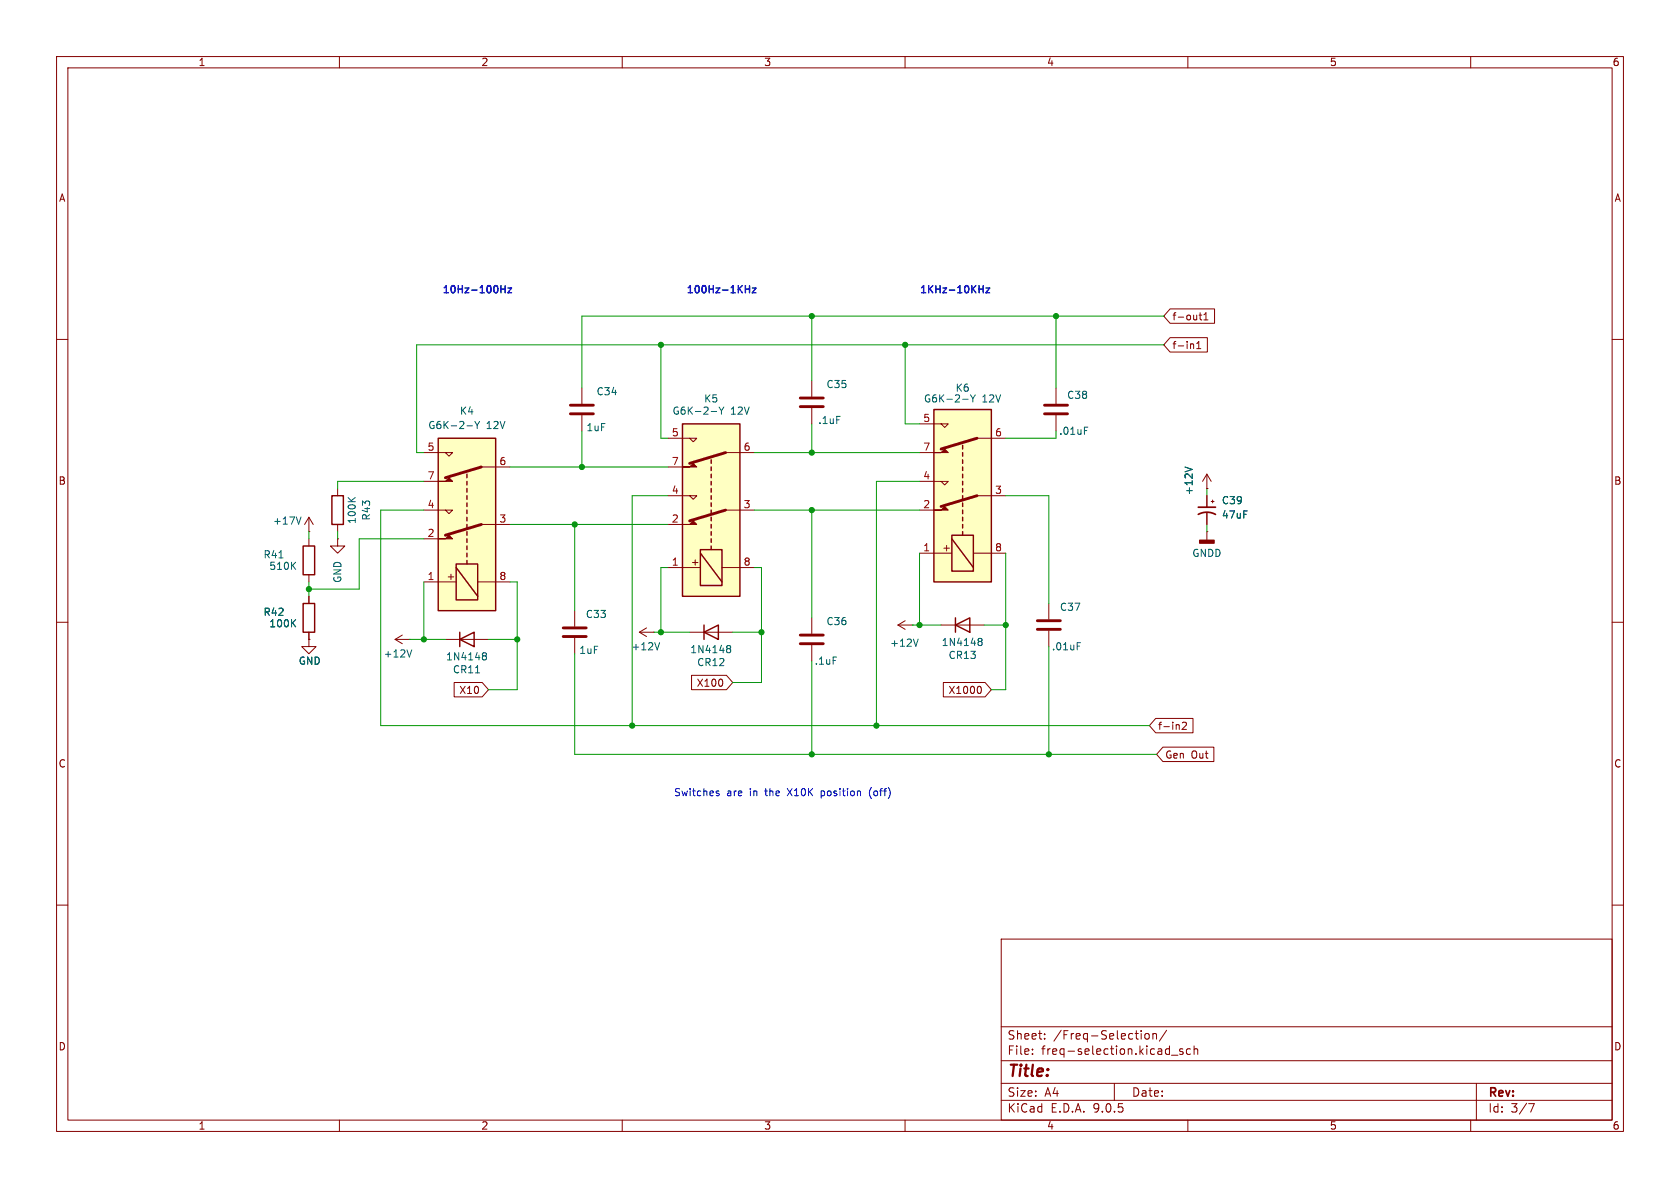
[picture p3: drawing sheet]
<svg xmlns="http://www.w3.org/2000/svg" width="297mm" height="210mm" viewBox="0 0 297 210" stroke-linecap="round" stroke-linejoin="round" font-family="sans-serif">
<g fill="none" stroke="#840000" stroke-width=".18">
<path d="M10 10h277v190h-277zM12 12h273v186h-273zM60 10v2M110 10v2M160 10v2M210 10v2M260 10v2M10 60h2M285 60h2M10 110h2M121.9 111.8h7.6M143.5 109.2v2.8"/>
<path d="M143.5 114v2.8M285 110h2M10 160h2M177 166h108v32h-108zM285 160h2M60 198v2M110 198v2M160 198v2M177 194.5h108M177 191.5h108M177 187.5h108M177 181.5h108"/>
<path d="M182.5 186.3v.1M182.5 185.5v.1M184.7 183.6v.1M184.7 182.8v.1M197 191.5v3M201.7 182.2v.1M201.7 182.7v1M202.5 182.8l.4-.1 .3 .3v.4l-.3 .3-.4-.1-.1-.2v-.4zM203.8 182.8l.2-.1 .4 .1 .1 .9M203.8 182.7v1M206.2 182.1l-1.2 2M207.1 186.5h1.1"/>
<path d="M209.1 185.5l-.4-.1-.2 .2 .1 .2 .5 .2v.3h-.6M210 198v2M210.5 185.5l-.5-.1-.3 .3v.4l.2 .2h.6M211.1 185.5l.2-.1 .4 .1v.9M211.1 184.9v1.5M260 198v2M261 191.5v6.5M270.2 195.1h1l-.6 1.5"/>
</g>
<path d="M141.5 113.8h4M141.5 112.3h4" fill="none" stroke="#840000" stroke-width=".51"/>
<path d="M124.5 111.8l2.5-1.3v2.5zM124.5 110.5v2.5" fill="none" stroke="#840000" stroke-width=".25"/>
<path d="M128.6 114.6l.1 .1M128.6 114.2l.3-.1 .2 .1 .1 .2-.3 .3M128.7 114.7h.2M128.7 114.7h-.1M128.9 114.7l.3 .2-.1 .4-.2 .1-.3-.1" fill="none" stroke="#006464" stroke-width=".18"/>
<path d="M165.1 72.4h10.2v30.5h-10.2z" fill="#ffffc2"/>
<g fill="none" stroke="#840000" stroke-width=".25">
<path d="M165.1 72.4h10.2v30.5h-10.2zM170.2 78.7v.7M168.3 94.6h3.8v6.4h-3.8zM168.3 95.3l3.8 5M170.2 80v.6M170.2 81.3v.6M170.2 82.6v.6M170.2 83.8v.7M170.2 85.1v.6M170.2 86.4v.6M170.2 87.6v.7M170.2 88.9v.6"/>
<path d="M170.2 90.2v.6M170.2 91.4v.7M170.2 92.7v.6M170.2 94v.6"/>
</g>
<path d="M102.9 68.6v2.8M102.9 73.4v2.8M143.5 67.3v2.8M143.5 72.1v2.8M162.6 74.9h5l-.6 .7-.6-.7M172.7 77.5h5.1M162.6 85.1h5l-.6 .6-.6-.6M162.6 97.8h5.7M162.6 90.2h2.5M162.6 80h2.5M172.1 97.8h5.7M172.7 87.6h5.1" fill="none" stroke="#840000" stroke-width=".18"/>
<g fill="#840000" stroke="#840000" stroke-width=".18">
<path d="M165.1 90.2h1.3l.6-.7 .6 .7z"/>
<path d="M165.1 80h1.3l.6-.6 .6 .6z"/>
</g>
<path d="M100.8 73.2h4.1M100.8 71.6h4.1M141.5 71.9h4M141.5 70.4h4M172.7 77.5l-6.3 1.9M172.7 87.6l-6.3 1.9" fill="none" stroke="#840000" stroke-width=".51"/>
<path d="M170.2 70.6h.9M171.6 69.8l.4 .7M172 70.5v.6M172.4 69.8l-.4 .7" fill="none" stroke="#006464" stroke-width=".18"/>
<path d="M77.5 77.5h10.1v30.5h-10.1z" fill="#ffffc2"/>
<g fill="none" stroke="#840000" stroke-width=".25">
<path d="M77.5 77.5h10.1v30.5h-10.1zM58.7 87.6h2v5.1h-2zM80.6 99.7h3.9v6.3h-3.9zM82.5 83.8v.7M82.5 85.1v.6M82.5 86.4v.6M82.5 87.6v.7M82.5 88.9v.6M82.5 90.2v.6M82.5 91.4v.7M82.5 92.7v.6M82.5 94v.6"/>
<path d="M82.5 95.3v.6M82.5 96.5v.7M82.5 97.8v.6M82.5 99.1v.6M80.6 100.3l3.9 5.1M168.9 110.5l2.5-1.3v2.6zM168.9 109.2v2.6"/>
</g>
<g fill="none" stroke="#840000" stroke-width=".18">
<path d="M59.7 86.4v1.2M59.7 92.7v1.3M74.9 90.2h5.1l-.6 .6-.7-.6M74.9 80h5.1l-.6 .6-.7-.6M74.9 95.3h2.6M74.9 85.1h2.6M85.1 92.7h5.1M85.1 82.6h5.1M74.9 102.9h5.7M84.5 102.9h5.7M158.7 110.5l1.3 .8M158.7 110.5h2.6"/>
<path d="M160 109.7l-1.3 .8M161.3 110.5h.1M166.4 110.5h7.6M185.4 106.7v2.8M185.4 111.5v2.8"/>
</g>
<g fill="#840000" stroke="#840000" stroke-width=".18">
<path d="M77.5 95.3h1.2l.7-.7 .6 .7z"/>
<path d="M77.5 85.1h1.2l.7-.6 .6 .6z"/>
</g>
<path d="M85.1 92.7l-6.4 1.9M85.1 82.6l-6.4 1.9M183.4 111.3h4.1M183.4 109.7h4.1" fill="none" stroke="#840000" stroke-width=".51"/>
<g fill="none" stroke="#006464" stroke-width=".18">
<path d="M82.5 75.3h1M83.9 74.5l.5 .7M84.4 75.2v.6M84.8 74.5l-.4 .7M61.5 88l.8 .7M62.8 88l-.7 .5M162.3 113l-.4 1.2M173 113.3l.1 .1M173 112.9l.4-.1 .2 .2v.1l-.2 .3M173.1 113.4h.3M173.1 113.4l-.1 .1M173.4 113.4l.2 .2v.4l-.2 .1h-.4"/>
<path d="M190.4 113.6h.6"/>
</g>
<path d="M120.6 74.9h10.2v30.5h-10.2z" fill="#ffffc2"/>
<g fill="none" stroke="#840000" stroke-width=".25">
<path d="M120.6 74.9h10.2v30.5h-10.2zM53.6 96.5h2v5.1h-2zM123.8 97.2h3.8v6.3h-3.8zM123.8 97.8l3.8 5.1M125.7 81.3v.6M125.7 82.6v.6M125.7 83.8v.7M125.7 85.1v.6M125.7 86.4v.6M125.7 87.6v.7M125.7 88.9v.6M125.7 90.2v.6"/>
<path d="M125.7 91.4v.7M125.7 92.7v.6M125.7 94v.6M125.7 95.3v.6M125.7 96.5v.7M53.6 106.7h2v5.1h-2zM81.3 113l2.5-1.2v2.5zM81.3 111.8v2.5"/>
</g>
<g fill="none" stroke="#840000" stroke-width=".18">
<path d="M206.9 54.6h7.8v2.6h-7.8l-1.2-1.3zM206.9 59.7h6.5v2.5h-6.5l-1.2-1.2zM212 55.7h.5M212.2 55.3v1.1l.3 .2M212.8 56.6h.8M212.8 55.6l.4-.3v1.3M118.1 77.5h5.1l-.6 .6-.7-.6M186.7 68.6v2.8M186.7 73.4v2.8M210.8 60.8l.2 .2v.6M211.6 61.6h.7M211.6 60.7l.3-.3v1.2"/>
<path d="M54.6 94h.1M54.6 91.4v2.6M54.6 95.3v1.2M54.6 91.4l-.8 1.3M54.6 91.4l.8 1.3M59.7 95.3v1.2h1.3l-1.3 1.3-1.3-1.3h1.3M59.7 95.3h.1M118.1 87.6h5.1l-.6 .7-.7-.7M118.1 92.7h2.5M118.1 82.6h2.5M128.3 90.2h5M128.3 80h5"/>
<path d="M213.4 94h.1M213.4 86.4h.1M213.4 83.8v2.6M213.4 87.6v2.1M213.4 90.7v2M213.4 94v1.5M213.4 83.8l-.8 1.3M213.4 83.8l.7 1.3M214.1 88.6h.5M214.4 88.4v.5M54.6 113v1.3h1.3l-1.3 1.3-1.3-1.3h1.3M54.6 113h.1"/>
<path d="M54.6 101.6v1.3M54.6 105.4v1.3M54.6 111.8v1.2M69.8 113l1.3 .8M69.8 113h2.6M71.1 112.3l-1.3 .7M72.4 113h.1M78.7 113h7.7M101.6 108v2.7M101.6 112.8v2.8M113 111.8l1.3 .7M113 111.8h2.6"/>
<path d="M114.3 111l-1.3 .8M115.6 111.8h.1M118.1 100.3h5.7M122.3 119.4h6.1l1.1 1.3-1.1 1.2h-6.1zM127.6 100.3h5.7M80.3 120.6h4.9l1.2 1.3-1.2 1.3h-4.9zM127.7 120.3v.8M166.8 120.6h7.3l1.2 1.3-1.2 1.3h-7.3zM173.2 121.3a.79 .79 0 0 1 0 1.3M204.3 127h6.6v2.5h-6.6l-1.1-1.2zM205.6 132.1h9v2.5h-9l-1.1-1.2zM209 127.8l.5-.1 .2 .3-.7 .9h.7"/>
</g>
<g fill="#840000" stroke="#840000" stroke-width=".18">
<path d="M120.6 92.7h1.3l.7-.6 .6 .6z"/>
<path d="M120.6 82.6h1.3l.7-.7 .6 .7z"/>
</g>
<path d="M184.7 73.2h4M184.7 71.6h4M128.3 90.2l-6.4 1.9M128.3 80l-6.4 1.9M99.6 112.5h4M99.6 111h4" fill="none" stroke="#840000" stroke-width=".51"/>
<g fill="none" stroke="#006464" stroke-width=".18">
<path d="M125.7 72.7h1M127.1 72l.4 .6M127.5 72.6v.6M128 72l-.5 .6M191.7 75.5h.6M49.3 98.6h.7M51.7 99.9l.6 .8M52.3 99.4l-.8 .7M53.2 91.4l-.4 1.3M209.5 82.6l1.3 .4M51.7 110.1l.6 .7M52.3 109.5l-.8 .8"/>
<path d="M72.8 114.9l-.4 1.2M84.1 118.9h.7M85.4 115.9h.1M85.4 115.4h.4l.1 .1 .1 .2-.2 .2M85.5 115.9h.3M85.5 115.9l-.1 .1M85.8 115.9l.2 .3-.1 .3-.1 .2-.4-.1M116.6 113.6l-.4 1.3"/>
</g>
<path d="M211.8 90.9a3.2 3.2 0 0 1 3.1 0M211.8 89.7h3.1" fill="none" stroke="#840000" stroke-width=".3"/>
<path d="M212.1 95.5h2.5v.5h-2.5z" fill="#840000" stroke="#840000" stroke-width=".25"/>
<g fill="none" stroke="#009600" stroke-width=".18">
<path d="M143.5 55.9v11.4M186.7 55.9v12.7M205.7 55.9h-102.8v12.7M102.9 76.2v6.4M116.8 61v16.5h1.3M143.5 74.9v5.1M160 61v13.9h2.6M177.8 77.5h8.9M205.7 61h-132v19h1.2M54.6 94v1.3M59.7 94v1.3M74.9 85.1h-15.2v1.3"/>
<path d="M74.9 90.2h-7.6v38.1h135.9M74.9 95.3h-11.4v8.8h-8.9M90.2 82.6h27.9M90.2 92.7h27.9M101.6 92.7v15.3M118.1 87.6h-6.3v40.7M133.3 90.2h29.3M133.3 80h29.3M143.5 90.2v19M162.6 85.1h-7.7v43.2M162.6 97.8v12.7M177.8 97.8v24.1h-2.5"/>
<path d="M177.8 87.6h7.6v19.1M213.4 86.4v1.2M213.4 92.7v1.3M54.6 102.9v2.5M72.4 113h6.3M74.9 102.9v10.1M86.4 113h5M90.2 102.9h1.2v19h-5M101.6 115.6v17.8h102.9M115.6 111.8h6.3M118.1 100.3h-1.3v11.5M129.5 111.8h5.1"/>
<path d="M133.3 100.3h1.3v20.4h-5.1M143.5 116.8v16.6M161.3 110.5h5.1M174 110.5h3.8M185.4 114.3v19.1"/>
</g>
<path d="M88.6 50.5v1.3M88.6 51.1h.7M89.3 50.5v1.3M89.8 50.9h.6l-.6 .9h.6M131.8 51.1h.7M132.5 50.5v1.3M133 50.9h.7l-.7 .9h.7M173.1 51.1h.7M173.8 50.5v1.3M174.3 50.9h.7l-.7 .9h.7" fill="none" stroke="#0000c2" stroke-width=".25"/>
<path d="M126.7 139.9h.4M145.2 139.8v1.3M145.3 139.8l-.1 .1M154.1 139.2a1.46 1.46 0 0 0 0 1.9M126.7 140.2l.4 .1 .1 .2-.2 .2-.4-.1M145.2 140.6l.1 .1" fill="none" stroke="#0000c2" stroke-width=".18"/>
<g fill="#009600" stroke="#009600" stroke-width=".18">
<circle cx="143.5" cy="55.9" r=".46"/>
<circle cx="111.8" cy="128.3" r=".46"/>
<circle cx="143.5" cy="133.4" r=".46"/>
<circle cx="143.5" cy="90.2" r=".46"/>
<circle cx="134.6" cy="111.8" r=".46"/>
<circle cx="143.5" cy="80" r=".46"/>
<circle cx="102.9" cy="82.6" r=".46"/>
<circle cx="116.8" cy="61" r=".46"/>
<circle cx="101.6" cy="92.7" r=".46"/>
<circle cx="154.9" cy="128.3" r=".46"/>
<circle cx="160" cy="61" r=".46"/>
<circle cx="186.7" cy="55.9" r=".46"/>
<circle cx="177.8" cy="110.5" r=".46"/>
<circle cx="162.6" cy="110.5" r=".46"/>
<circle cx="185.4" cy="133.4" r=".46"/>
<circle cx="116.8" cy="111.8" r=".46"/>
<circle cx="91.4" cy="113" r=".46"/>
<circle cx="74.9" cy="113" r=".46"/>
<circle cx="54.6" cy="104.1" r=".46"/>
</g>
<text font-size="2.8" fill="#840000" x="178" y="190.9">Title:</text>
<g font-size="2.1" fill="#840000">
<text x="178" y="184">Sheet:</text>
<text x="186.2" y="184">/Freq-Selection/</text>
<text x="178" y="186.7">File:</text>
<text x="184.1" y="186.7">freq-selection.kicad_sch</text>
<text x="178" y="196.9">KiCad</text>
<text x="178" y="194.1">Size:</text>
<text x="184.7" y="194.1">A4</text>
<text x="185.7" y="196.9">E.D.A.</text>
<text x="193.3" y="196.9">9.0.5</text>
<text x="200" y="194.1">Date:</text>
<text x="263" y="194.3">Rev:</text>
<text x="263" y="196.9">Id:</text>
<text x="267.1" y="196.9">3/7</text>
</g>
<g font-size="1.8" fill="#840000">
<text x="35" y="11.9">1</text>
<text x="85" y="11.9">2</text>
<text x="135" y="11.9">3</text>
<text x="185" y="11.9">4</text>
<text x="235" y="11.9">5</text>
<text x="285" y="11.9">6</text>
<text x="10.3" y="35.9">A</text>
<text x="285.3" y="35.9">A</text>
<text x="207.2" y="56.8">f-out1</text>
<text x="207.2" y="61.9">f-in1</text>
<text x="10.3" y="85.9">B</text>
<text x="285.3" y="85.9">B</text>
<text x="123.7" y="100.3" transform="rotate(-90 123.7 100.3)">+</text>
<text x="168.1" y="97.8" transform="rotate(-90 168.1 97.8)">+</text>
<text x="80.5" y="102.9" transform="rotate(-90 80.5 102.9)">+</text>
<text x="81.1" y="122.9">X10</text>
<text x="123.1" y="121.6">X100</text>
<text x="167.6" y="122.9">X1000</text>
<text x="204.6" y="129.2">f-in2</text>
<text x="10.3" y="135.9">C</text>
<text x="205.9" y="134.3">Gen</text>
<text x="210.6" y="134.3">Out</text>
<text x="285.3" y="135.9">C</text>
<text x="10.3" y="185.9">D</text>
<text x="285.3" y="185.9">D</text>
<text x="35" y="199.9">1</text>
<text x="85" y="199.9">2</text>
<text x="135" y="199.9">3</text>
<text x="185" y="199.9">4</text>
<text x="235" y="199.9">5</text>
<text x="285" y="199.9">6</text>
</g>
<g font-size="1.8" fill="#0000c2">
<text x="78" y="52.2">10Hz-100Hz</text>
<text x="121.2" y="52.2">100Hz-1KHz</text>
<text x="162.4" y="52.2">1KHz-10KHz</text>
<text x="119.1" y="140.9">Switches</text>
<text x="128.5" y="140.9">are</text>
<text x="132.7" y="140.9">in</text>
<text x="135.6" y="140.9">the</text>
<text x="139.7" y="140.9">X10K</text>
<text x="145.8" y="140.9">position</text>
<text x="154.5" y="140.9">(off)</text>
</g>
<g font-size="1.8" fill="#006464">
<text x="105.4" y="70.1">C34</text>
<text x="124.4" y="71.3">K5</text>
<text x="146" y="68.8">C35</text>
<text x="163.2" y="71.3">G6K-2-Y</text>
<text x="168.8" y="69.4">K6</text>
<text x="173.6" y="71.3">12V</text>
<text x="188.6" y="70.7">C38</text>
<text x="75.6" y="76">G6K-2-Y</text>
<text x="81.2" y="73.5">K4</text>
<text x="86" y="76">12V</text>
<text x="103.6" y="76.4">1uF</text>
<text x="118.8" y="73.5">G6K-2-Y</text>
<text x="129.2" y="73.5">12V</text>
<text x="144.6" y="75.2">.1uF</text>
<text x="211" y="87.6" transform="rotate(-90 211 87.6)">+12V</text>
<text x="215.9" y="89.3">C39</text>
<text x="48.2" y="92.9">+17V</text>
<text x="63.1" y="92.7" transform="rotate(-90 63.1 92.7)">100K</text>
<text x="65.6" y="92.1" transform="rotate(-90 65.6 92.1)">R43</text>
<text x="215.9" y="91.9">47uF</text>
<text x="46.5" y="98.9">R41</text>
<text x="47.5" y="100.9">510K</text>
<text x="210.7" y="98.7">GNDD</text>
<text x="60.6" y="103.1" transform="rotate(-90 60.6 103.1)">GND</text>
<text x="46.5" y="109.1">R42</text>
<text x="47.5" y="111.1">100K</text>
<text x="103.5" y="109.4">C33</text>
<text x="146" y="110.7">C36</text>
<text x="187.3" y="108.2">C37</text>
<text x="52.7" y="117.7">GND</text>
<text x="67.7" y="116.4">+12V</text>
<text x="78.8" y="116.9">1N4148</text>
<text x="80" y="119.2">CR11</text>
<text x="102.3" y="115.8">1uF</text>
<text x="111.5" y="115.2">+12V</text>
<text x="121.9" y="115.7">1N4148</text>
<text x="123.1" y="118">CR12</text>
<text x="143.9" y="117.7">.1uF</text>
<text x="157.3" y="114.5">+12V</text>
<text x="166.4" y="114.4">1N4148</text>
<text x="167.6" y="116.7">CR13</text>
<text x="185.9" y="115.2">.01uF</text>
</g>
<g font-size="1.8" fill="#a90000">
<text x="118.7" y="77.2">5</text>
<text x="163.1" y="74.7">5</text>
<text x="175.8" y="77.2">6</text>
<text x="75.5" y="79.8">5</text>
<text x="88.2" y="82.3">6</text>
<text x="118.7" y="82.3">7</text>
<text x="131.4" y="79.8">6</text>
<text x="163.1" y="79.8">7</text>
<text x="75.5" y="89.9">4</text>
<text x="75.5" y="84.8">7</text>
<text x="118.7" y="87.4">4</text>
<text x="131.4" y="89.9">3</text>
<text x="163.1" y="89.9">2</text>
<text x="163.1" y="84.8">4</text>
<text x="175.8" y="87.4">3</text>
<text x="75.5" y="95">2</text>
<text x="88.2" y="92.5">3</text>
<text x="118.7" y="92.5">2</text>
<text x="118.7" y="100.1">1</text>
<text x="131.4" y="100.1">8</text>
<text x="163.1" y="97.5">1</text>
<text x="175.8" y="97.5">8</text>
<text x="75.5" y="102.6">1</text>
<text x="88.2" y="102.6">8</text>
</g>
<text font-size="1.8" fill="#009600" x="187.1" y="77.1">.01uF</text>
</svg>
